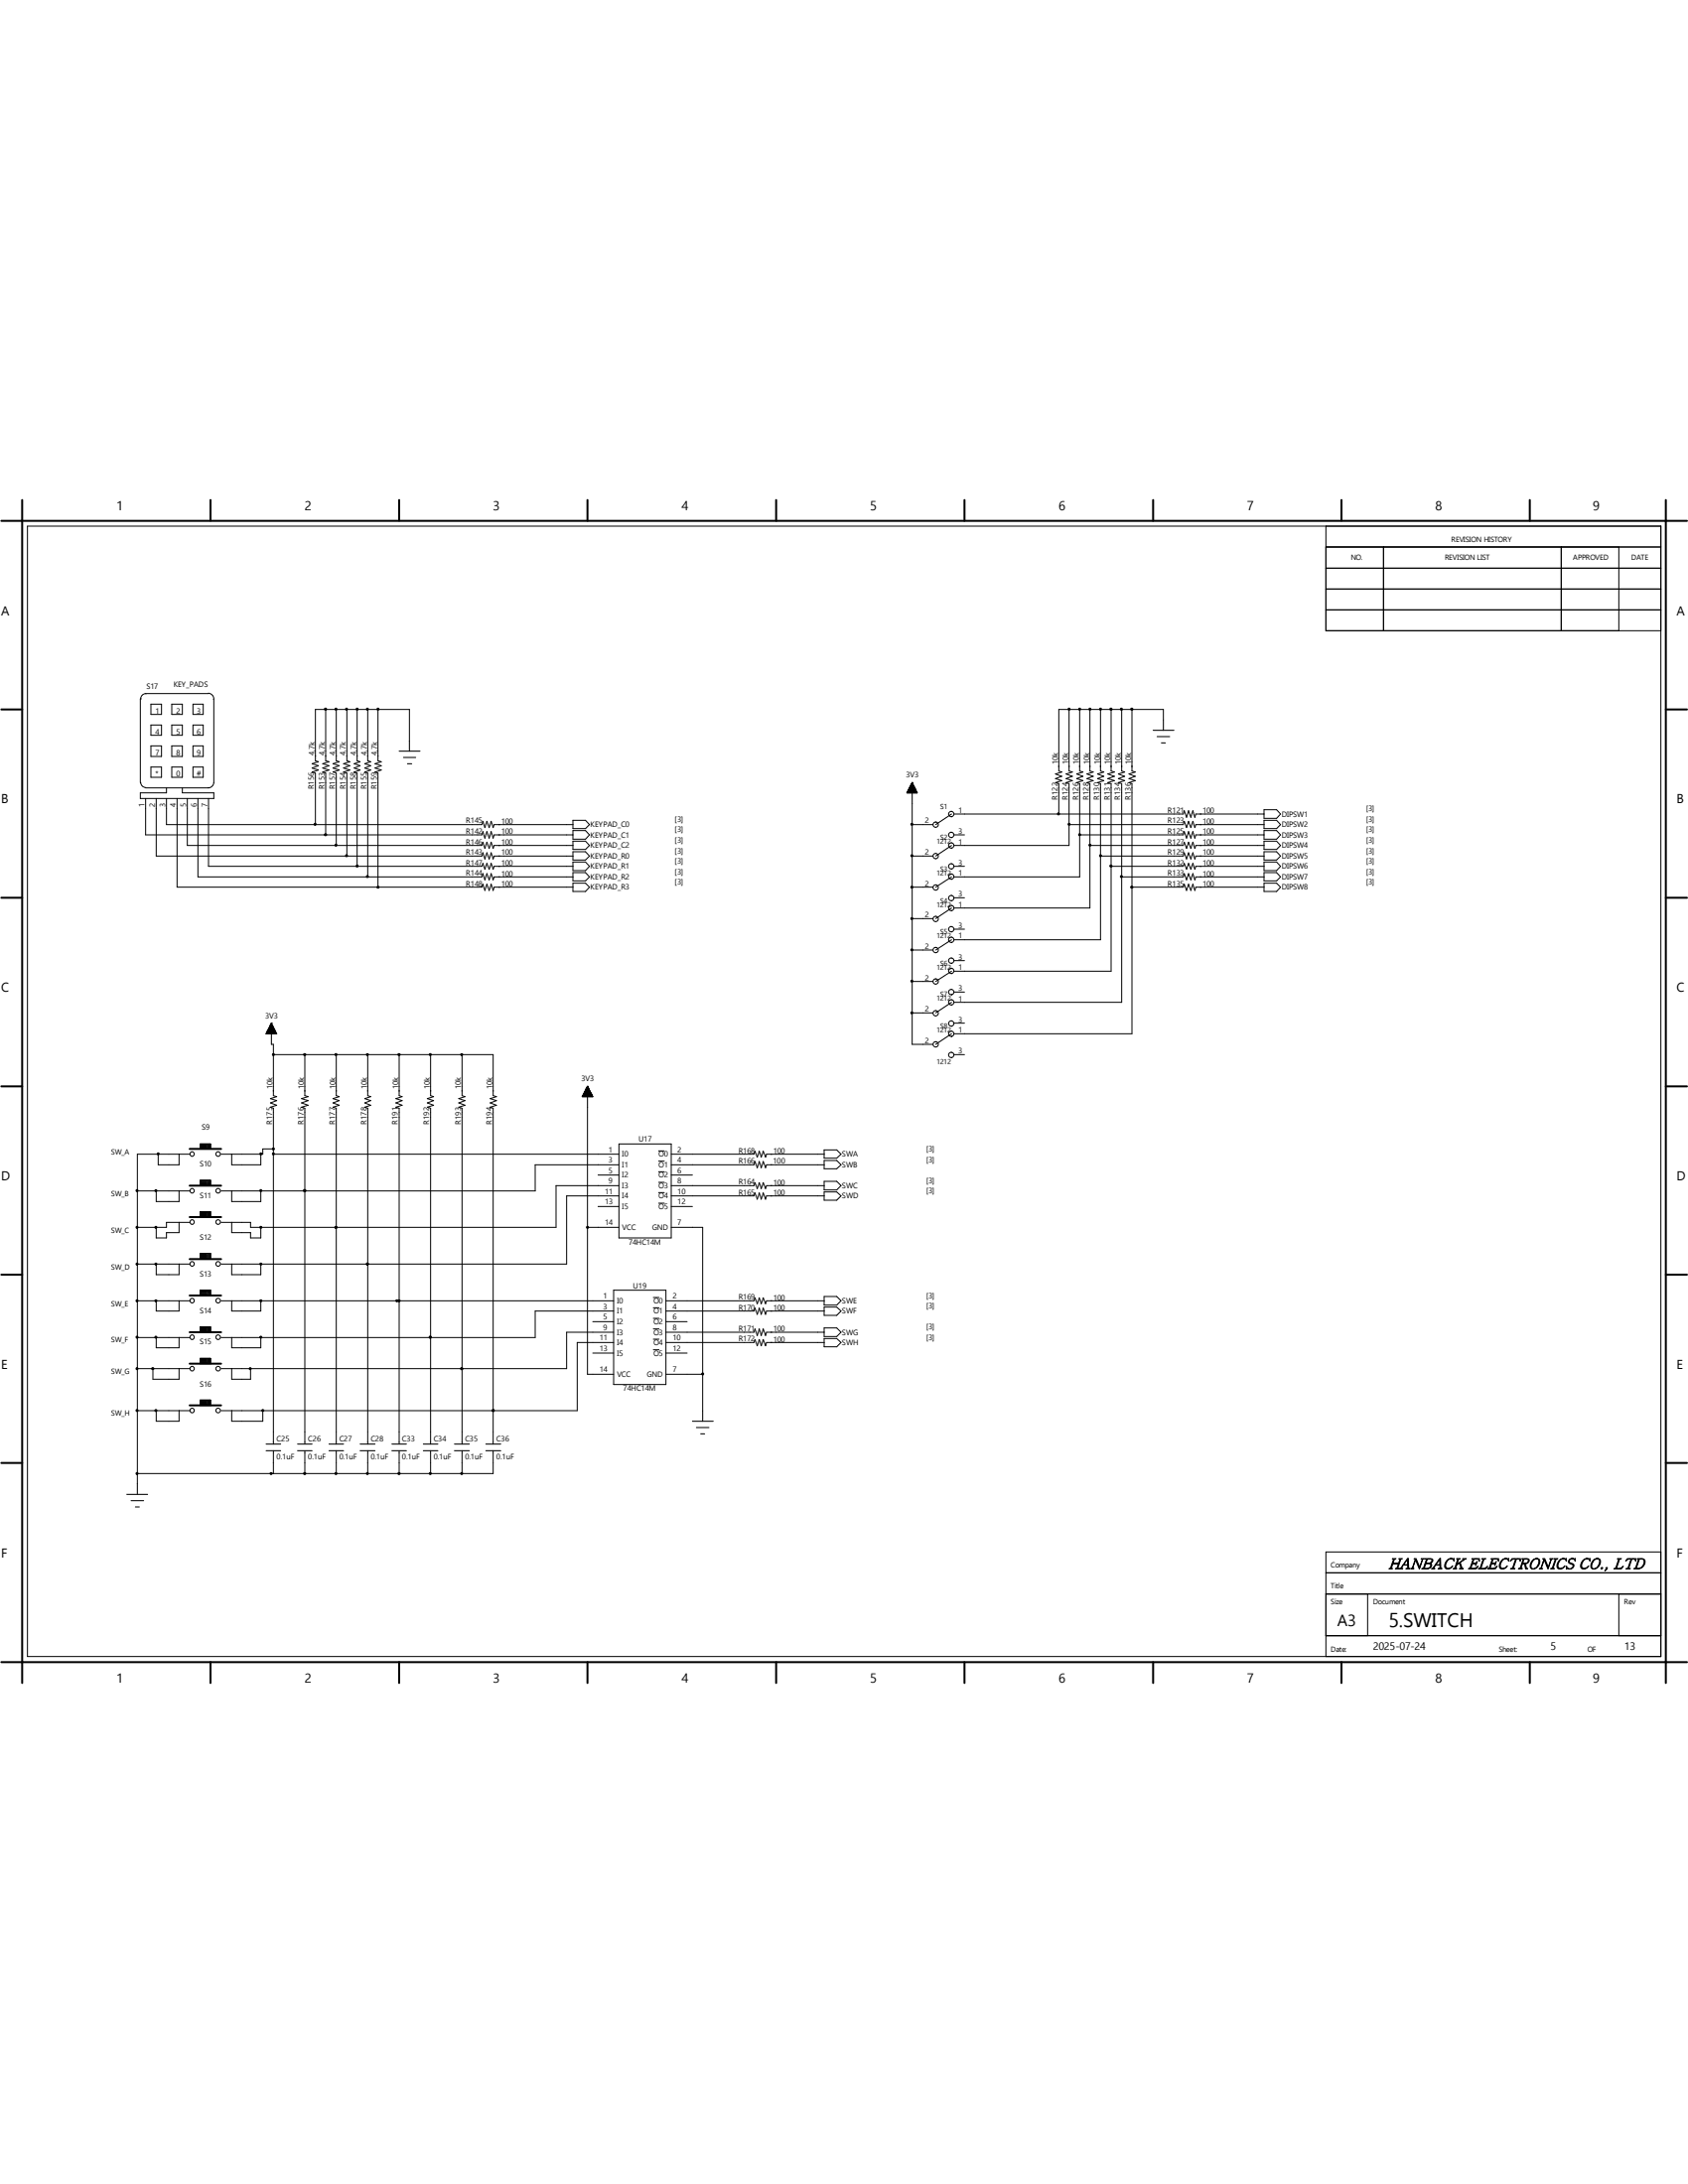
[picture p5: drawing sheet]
<svg xmlns="http://www.w3.org/2000/svg" width="216mm" height="279mm" viewBox="0 0 216 279" stroke-linecap="round" stroke-linejoin="round" font-family="sans-serif">
<g fill="none" stroke="#000" stroke-width=".25">
<path d="M.2 66.6h215.6M2.8 64v151.3M26.9 64v2.6M51.1 64v2.6M75.1 64v2.6M99.3 64v2.6M123.4 64v2.6M147.5 64v2.6M171.6 64v2.6M195.7 64v2.6M213.1 64v151.3M.2 90.8h2.6"/>
<path d="M213.1 90.8h2.7M.2 114.9h2.6M213.1 114.9h2.7M.2 139h2.6M213.1 139h2.7M24.3 147h4M24.3 151.7h4M24.3 155.7h4M.2 163.1h2.6M24.3 161.1h4M24.3 165.7h4M24.3 170.4h4"/>
<path d="M24.3 174.5h4M24.3 179.8h4M213.1 163.1h2.7M.2 187.2h2.6M213.1 187.2h2.7M.2 212.6h215.6M26.9 212.6v2.7M51.1 212.6v2.7M75.1 212.6v2.7M99.3 212.6v2.7M123.4 212.6v2.7M147.5 212.6v2.7"/>
<path d="M171.6 212.6v2.7M195.7 212.6v2.7"/>
</g>
<g fill="none" stroke="#000" stroke-width=".13">
<path d="M3.5 67.3h208.9v144.6h-208.9zM169.6 67.3v13.4h42.8M169.6 70h42.8M169.6 78h42.8M169.6 75.4h42.8M169.6 72.7h42.8M177 70v10.7M199.7 70v10.7M207.1 70v10.7M17.9 89.4h.1M17.9 89.4v10.7M18.6 88.7h8.1"/>
<path d="M18.7 88.8a.57 .57 0 0 0-.7 .6M19.3 90.1h1.4v1.3h-1.4zM19.3 92.8h1.4v1.3h-1.4zM19.3 95.4h1.4v1.4h-1.4zM19.3 98.1h1.4v1.3h-1.4zM22 90.1h1.3v1.3h-1.3zM22 92.8h1.3v1.3h-1.3zM22 95.4h1.3v1.4h-1.3zM22 98.1h1.3v1.3h-1.3zM24.7 90.1h1.3v1.3h-1.3zM24.7 92.8h1.3v1.3h-1.3zM24.7 95.4h1.3v1.4h-1.3z"/>
<path d="M24.7 98.1h1.3v1.3h-1.3zM26.6 88.7a.66 .66 0 0 1 .7 .8M27.3 89.4v10.7M41.7 90.8v6.5l.4 .2-.8 .2 .8 .3-.8 .3 .8 .2-.8 .3 .4 .1v7.9M43 90.8v6.5l.4 .2-.8 .2 .8 .3-.8 .3 .8 .2-.8 .3 .4 .1v9.3M44.4 90.8v6.5l.3 .2-.8 .2 .8 .3-.8 .3 .8 .2-.8 .3 .5 .1v10.6M45.7 90.8v6.5l.4 .2-.8 .2 .8 .3-.8 .3 .8 .2-.8 .3 .4 .1v11.9M47 90.8v6.5l.4 .2-.7 .2 .7 .3-.7 .3 .7 .2-.7 .3 .3 .1v13.3M48.3 90.8v6.5l.5 .2-.8 .2 .8 .3-.8 .3 .8 .2-.8 .3 .3 .1v14.6M51.1 96.1h2.6M51.6 96.9h1.6M52.1 97.7h.6"/>
<path d="M52.4 96.1v-5.3h-12.1v6.5l.4 .2-.8 .2 .8 .3-.8 .3 .8 .2-.8 .3 .4 .1v6.6M136.7 90.8v7.8l.5 .2-.8 .2 .8 .3-.8 .3 .8 .3-.8 .2 .3 .1v8h-14.7M138.1 90.8v7.8l.4 .2-.8 .2 .8 .3-.8 .3 .8 .3-.8 .2 .4 .1v12h-16.1M139.4 90.8v7.8l.4 .2-.8 .2 .8 .3-.8 .3 .8 .3-.8 .2 .4 .1v16h-17.4M140.8 90.8v7.8l.4 .2-.8 .2 .8 .3-.8 .3 .8 .3-.8 .2 .4 .1v20h-18.8M142.1 90.8v7.8l.4 .2-.8 .2 .8 .3-.8 .3 .8 .3-.8 .2 .4 .1v24h-20.1M143.5 90.8h.1M143.5 90.8v7.8l.3 .2-.8 .2 .8 .3-.8 .3 .8 .3-.8 .2 .5 .1v28h-21.5M144.8 90.8v7.8l.4 .2-.8 .2 .8 .3-.8 .3 .8 .3-.8 .2 .4 .1v32h-22.8M147.5 93.4h2.7M148 94.2h1.6M148.5 95h.6"/>
<path d="M148.8 93.4v-2.6h-13.4v7.8l.4 .2-.8 .2 .8 .3-.8 .3 .8 .3-.8 .2 .4 .1v3.9M18 100.1a.68 .68 0 0 0 .7 .7M18.6 100.8h8.1M18.6 102.2v4.6h43l.2-.4 .2 .8 .3-.8 .3 .8 .2-.8 .3 .8 .1-.4h10.1M20 102.2v7.3h41.6l.2-.4 .2 .8 .3-.8 .3 .8 .2-.8 .3 .8 .1-.4h10.1M21.3 100.8v.6h-3.4v.8h9.4v-.8h-4v-.6M21.3 102.2v3.3h40.3l.2-.4 .2 .8 .3-.8 .3 .8 .2-.8 .3 .8 .1-.4h10.1M22.6 102.2v11.3h39l.2-.4 .2 .8 .3-.8 .3 .8 .2-.8 .3 .8 .1-.4h10.1M24 102.2v6h37.6l.2-.5 .2 .8 .3-.8 .3 .8 .2-.8 .3 .8 .1-.3h10.1M25.3 102.2v10h36.3l.2-.4 .2 .8 .3-.8 .3 .8 .2-.8 .3 .8 .1-.4h10.1M26.7 102.2v8.6h34.9l.2-.4 .2 .8 .3-.8 .3 .8 .2-.8 .3 .8 .1-.4h10.1M27.3 100.1a.65 .65 0 0 1-.7 .7"/>
<path d="M73.3 104.9h1.6l.5 .6-.5 .5h-1.6zM73.3 106.3h1.6l.5 .5-.5 .6h-1.6zM73.3 107.6h1.6l.5 .6-.5 .5h-1.6zM73.3 109h1.6l.5 .5-.5 .5h-1.6zM73.3 110.3h1.6l.5 .5-.5 .6h-1.6zM73.3 111.6h1.6l.5 .6-.5 .5h-1.6zM73.3 113h1.6l.5 .5-.5 .5h-1.6zM116 101.4h1.3M116 101.3h1.3M116.1 101.3h1.2v.1M116.1 101.3v.1M116.1 101.3h1.1"/>
<path d="M116.1 101.4v-.2h1.1v.2M116.2 101.1h1M116.2 101.1h.9v.3M116.2 101v.4M116.2 101h.9M116.2 101h.9v.4M116.3 100.8h.7M116.3 100.9h.8v.5M116.3 100.8v.6M116.3 100.8h.7v.6M116.3 100.7v.7M116.4 100.7h.6"/>
<path d="M116.4 100.7h.5v.7M116.5 100.5h.4v.9M116.5 100.5v.9M116.5 100.5h.3M116.5 100.4h.3v1M116.5 100.4v1M116.5 100.4h.3M116.5 100.3h.3v1.1M116.5 100.3v1.1M116.6 100.3h.2M116.6 100.2h.1v1.2M116.7 100.1h.1"/>
<path d="M116.7 100.1l-.7 1.3h1.3M116.7 105.5h2.6M116.7 109.5h2.6M116.7 113.5h2.6M116.7 117.5h2.6M116.7 100.1v33.5h2.6M116.7 100.1l.6 1.3M116.7 100.2l-.1 1.2M116.9 100.6h-.5v.8M117.1 100.9h-.9v.5M119.7 105.2a.34 .34 0 0 1 .3 .4 .34 .34 0 0 1-.5 .2 .34 .34 0 0 1 0-.6h.2M121.7 106.5a.34 .34 0 0 1 .3 .3 .34 .34 0 0 1-.3 .3"/>
<path d="M121.7 103.8a.34 .34 0 0 1 .3 .3 .34 .34 0 0 1-.3 .4M121.7 110.5a.34 .34 0 0 1 .3 .3 .34 .34 0 0 1-.3 .4M121.7 107.8a.34 .34 0 0 1 .3 .4 .34 .34 0 0 1-.3 .3M121.7 114.6a.34 .34 0 0 1 .3 .3 .34 .34 0 0 1-.3 .3M121.7 111.8a.34 .34 0 0 1 .3 .3 .34 .34 0 0 1-.3 .4M121.7 118.5a.34 .34 0 0 1 .3 .4 .34 .34 0 0 1-.3 .3M121.7 115.8a.34 .34 0 0 1 .3 .4 .34 .34 0 0 1-.3 .3M121.7 119.9a.34 .34 0 0 1 .3 .3 .34 .34 0 0 1-.3 .4M121.7 104.1l-2 1.4M121.7 108.2l-2 1.3M121.7 112.2l-2 1.3M121.7 116.2l-2 1.3"/>
<path d="M121.7 106.5a.34 .34 0 0 0-.4 .3 .34 .34 0 0 0 .4 .3M121.7 103.8a.34 .34 0 0 0-.4 .3 .34 .34 0 0 0 .4 .4M121.7 110.5a.34 .34 0 0 0-.4 .3 .34 .34 0 0 0 .4 .4M121.7 107.8a.34 .34 0 0 0-.4 .3 .34 .34 0 0 0 .4 .4M121.7 114.6a.34 .34 0 0 0-.4 .3 .34 .34 0 0 0 .4 .3M121.7 111.8a.34 .34 0 0 0-.4 .3 .34 .34 0 0 0 .4 .4M121.7 118.6v-.1a.34 .34 0 0 0-.4 .4 .34 .34 0 0 0 .4 .3M121.7 115.9v-.1a.34 .34 0 0 0-.4 .4 .34 .34 0 0 0 .4 .3M121.7 119.9a.34 .34 0 0 0-.4 .3 .34 .34 0 0 0 .4 .4M122 106.8h1.4M122 110.8h1.4M122 104.1h29.3l.2-.4 .3 .9 .2-.9 .3 .9 .3-.9 .2 .9 .2-.5h8.7"/>
<path d="M122 114.9h1.4M122 118.9h1.4M136.7 105.5h14.6l.2-.4 .3 .8 .2-.8 .3 .8 .3-.8 .2 .8 .2-.4h8.7M138.1 106.8h13.2l.2-.4 .3 .8 .2-.8 .3 .8 .3-.8 .2 .8 .2-.4h8.7M139.4 108.2h11.9l.2-.5 .3 .8 .2-.8 .3 .8 .3-.8 .2 .8 .2-.3h8.7M140.8 109.5h10.5l.2-.4 .3 .8 .2-.8 .3 .8 .3-.8 .2 .8 .2-.4h8.7M142.1 110.8h9.2l.2-.4 .3 .8 .2-.8 .3 .8 .3-.8 .2 .8 .2-.4h8.7M143.5 112.2h7.8l.2-.4 .3 .8 .2-.8 .3 .8 .3-.8 .2 .8 .2-.4h8.7M144.8 113.5h6.5l.2-.4 .3 .8 .2-.8 .3 .8 .3-.8 .2 .8 .2-.4h8.7M161.7 104.9h1.6l.5 .6-.5 .5h-1.6zM161.7 106.3h1.6l.5 .5-.5 .6h-1.6zM161.7 107.6h1.6l.5 .6-.5 .5h-1.6z"/>
<path d="M161.7 109h1.6l.5 .5-.5 .5h-1.6zM161.7 110.3h1.6l.5 .5-.5 .6h-1.6zM161.7 111.6h1.6l.5 .6-.5 .5h-1.6zM161.7 113h1.6l.5 .5-.5 .5h-1.6zM161.7 103.6h1.6l.5 .5-.5 .6h-1.6zM34.1 132.2h1.2M34.1 132.1h1.2v.1M34.1 132h1.2M34.1 132.1v.1M34.2 132h1v.2M34.2 132v.2M34.2 131.9h1"/>
<path d="M34.2 132.2v-.3h1v.3M34.2 131.8h.9M34.2 131.8h.9v.4M34.2 131.7v.5M34.3 131.7h.8M34.3 132.2v-.5h.8v.5M34.4 131.6h.7M34.4 131.6h.6v.6M34.4 131.5v.7M34.4 131.5h.6M34.5 131.4h.5v.8M34.5 131.4h.4v.8"/>
<path d="M34.5 131.2h.4v1M34.5 131.2v1M34.6 131.2h.2M34.6 131.1h.2v1.1M34.6 131.1v1.1M34.6 131.1h.2M34.6 131h.2v1.2M34.6 131v1.2M34.7 131h.1M34.7 130.9h.1M34.7 130.9v2.7h.3v6.6l.4 .1-.8 .2 .8 .3-.8 .3 .8 .3-.8 .2 .4 .2v42.9M34.7 130.9l.7 1.3h-1.4z"/>
<path d="M34.9 131.3h-.4v.9M35 134.9h28.1v5.3l.4 .1-.8 .2 .8 .3-.8 .3 .8 .3-.8 .2 .4 .2v42.9M35 131.4h-.5v.8M35.3 132.2h-1.2M39 134.9v5.3l.4 .1-.8 .2 .8 .3-.8 .3 .8 .3-.8 .2 .4 .2v42.9M43 134.9v5.3l.4 .1-.8 .2 .8 .3-.8 .3 .8 .3-.8 .2 .4 .2v42.9M47 134.9v5.3l.4 .1-.7 .2 .7 .3-.7 .3 .7 .3-.7 .2 .3 .2v42.9M51.1 134.9v5.3l.3 .1-.8 .2 .8 .3-.8 .3 .8 .3-.8 .2 .5 .2v42.9M55.1 134.9v5.3l.4 .1-.8 .2 .8 .3-.8 .3 .8 .3-.8 .2 .4 .2v42.9M59.1 134.9v5.3l.4 .1-.8 .2 .8 .3-.8 .3 .8 .3-.8 .2 .4 .2v42.9M74.7 139.9h.9M74.8 139.7h.7"/>
<path d="M74.8 139.7h.7v.6M74.8 139.7v.6M74.8 139.6h.7v.7M74.9 139.5h.5v.8M74.9 139.4h.5v.9M74.9 139.3v1M75 139.3h.4M75 139.3h.3v1M75 139.2v1.1M75 139.2h.3M75 139.1h.3v1.2M75 139.1v1.2"/>
<path d="M75.1 139.1h.1M75.1 139.1h.1v1.2M75.1 139v1.3M75.1 139h.1M75.1 139v36.8h3.4M75.1 139l.7 1.3h-1.3zM75.4 139.4h-.5v.9M75.4 139.5h-.6v.8M75.6 140h-1v.3M116.7 121.5h2.6M116.7 125.6h2.6M116.7 129.6h2.6"/>
<path d="M119.7 121.2a.34 .34 0 0 1 .3 .5 .34 .34 0 0 1-.5 .1 .34 .34 0 0 1 0-.6h.2M119.7 125.2a.34 .34 0 0 1 .3 .5 .34 .34 0 0 1-.5 .1 .34 .34 0 0 1 0-.5h.2M119.7 133.3a.34 .34 0 0 1 .3 .4 .34 .34 0 0 1-.5 .2 .34 .34 0 0 1 0-.6h.2M121.7 122.6a.34 .34 0 0 1 .3 .3 .34 .34 0 0 1-.3 .3M121.7 126.6a.34 .34 0 0 1 .3 .3 .34 .34 0 0 1-.3 .4M121.7 123.9a.34 .34 0 0 1 .3 .3 .34 .34 0 0 1-.3 .3M121.7 130.6a.34 .34 0 0 1 .3 .3 .34 .34 0 0 1-.3 .4M121.7 127.9a.34 .34 0 0 1 .3 .3 .34 .34 0 0 1-.3 .4M121.7 134.6a.34 .34 0 0 1 .3 .4 .34 .34 0 0 1-.3 .3M121.7 131.9a.34 .34 0 0 1 .3 .3 .34 .34 0 0 1-.3 .4M121.7 120.2l-2 1.3M121.7 124.2l-2 1.4"/>
<path d="M121.7 128.2l-2 1.4M121.7 132.2l-2 1.4M121.7 122.6a.34 .34 0 0 0-.4 .3 .34 .34 0 0 0 .4 .3M121.7 126.6a.34 .34 0 0 0-.4 .3 .34 .34 0 0 0 .4 .4M121.7 123.9a.34 .34 0 0 0-.4 .3 .34 .34 0 0 0 .4 .3M121.7 130.6a.34 .34 0 0 0-.4 .3 .34 .34 0 0 0 .4 .4M121.7 127.9a.34 .34 0 0 0-.4 .3 .34 .34 0 0 0 .4 .4M121.7 134.7v-.1a.34 .34 0 0 0-.4 .4 .34 .34 0 0 0 .4 .3M121.7 131.9a.34 .34 0 0 0-.4 .3 .34 .34 0 0 0 .4 .4M122 122.9h1.4M122 126.9h1.4M122 130.9h1.4"/>
<path d="M122 134.9h1.4M17.6 152.4h6.7M20 152.4v1.3h2.9v-1.3M20.2 147.7v1.3h2.7v-1.3M22.9 156.4v1.3h-1.6v.7h-1.3v-1.4M24.3 156.4h-3v.6h-3.7M24.3 147.7h-6.7v43.5M25.6 146.3h1.3v.7h-1.3zM25.6 151h1.3v.7h-1.3zM25.6 155h1.3v.7h-1.3zM25.6 146.9h1.3M25.6 146.7h1.3"/>
<path d="M25.6 146.6h1.3M25.6 146.5h1.3M25.6 151.6h1.3M25.6 151.4h1.3M25.6 151.3h1.3M25.6 151.1h1.3M25.6 155.5h1.3M25.6 155.4h1.3M25.6 155.3h1.3M25.6 155.2h1.3M25.7 146.3v.7M25.7 151v.7"/>
<path d="M25.7 155v.7M25.9 146.3v.7M25.9 151v.7M25.9 155v.7M26 146.3v.7M26 151v.7M26 155v.7M26.1 146.3v.7M26.1 151v.7M26.1 155v.7M26.2 146.3v.7M26.2 151v.7"/>
<path d="M26.2 155v.7M26.4 146.3v.7M26.4 151v.7M26.4 155v.7M26.5 146.3v.7M26.5 151v.7M26.5 155v.7M26.7 146.3v.7M26.7 151v.7M26.7 155v.7M26.8 146.3v.7M26.8 151v.7"/>
<path d="M26.8 155v.7M29.6 156.4v1.3h2.4v.7h1.4v-1.4M29.6 147.7v1.3h3.8v-1.3M29.6 152.4v1.3h3.8v-1.3M35 147h-1.4v.7h-5.3M35 147.7h44.2M39 152.4h.1M43 157h.1M74.5 140.3h1.3M74.5 140.2h1.3M74.5 140.2v.1M74.5 140.3v-.2h1.2v.2"/>
<path d="M74.6 140.1h1.1M74.6 140h1.1v.3M74.7 140.3v-.4h.9v.4M74.7 140.3v-.5h.9v.5M75.1 157h4.1M76.5 150.3h2.7M76.5 154.3h2.7M79.2 146.3h6.7v12.1h-6.7zM79.2 149h-10.7v3.4h-40.2M79.2 151.7h-8.1v5.3h-39.1v-.6h-3.7M79.2 153h-6.7v8.7h-44.2M84.2 147.2h.8"/>
<path d="M84.2 148.5h.8M84.2 149.9h.8M84.2 151.3h.8M84.2 152.6h.8M84.2 153.9h.8M85.9 147.7h10.5l.2-.4 .3 .7 .2-.7 .3 .7 .2-.7 .3 .7 .1-.3h7.4M85.9 149h10.5l.2-.4 .3 .8 .2-.8 .3 .8 .2-.8 .3 .8 .1-.4h7.4M85.9 150.3h2.7M85.9 151.7h10.5l.2-.4 .3 .8 .2-.8 .3 .8 .2-.8 .3 .8 .1-.4h7.4M85.9 153h10.5l.2-.4 .3 .8 .2-.8 .3 .8 .2-.8 .3 .8 .1-.4h7.4M85.9 154.3h2.7M85.9 157h4v24.8"/>
<path d="M105.4 151.1h1.6l.6 .6-.6 .5h-1.6zM105.4 147.1h1.6l.6 .6-.6 .5h-1.6zM105.4 148.5h1.6l.6 .5-.6 .5h-1.6zM105.4 152.5h1.6l.6 .5-.6 .5h-1.6zM17.6 166.4h6.7M17.6 161.7h6.7M17.6 171.1h6.7M17.6 175.1h6.7M19.6 175.1v1.3h3.3v-1.3M20 161.7v1.4h2.9v-1.4M20 166.4v1.3h2.9v-1.3M20 171.1v1.3h2.9v-1.3"/>
<path d="M25.6 165.1h1.3v.6h-1.3zM25.6 169.8h1.3v.6h-1.3zM25.6 170h1.3M25.6 160.4h1.3v.7h-1.3zM25.6 173.8h1.3v.7h-1.3zM25.6 179.1h1.3v.7h-1.3zM25.6 160.9h1.3M25.6 160.8h1.3M25.6 160.7h1.3M25.6 160.5h1.3M25.6 165.6h1.3M25.6 165.5h1.3"/>
<path d="M25.6 165.3h1.3M25.6 165.2h1.3M25.6 170.3h1.3M25.6 170.1h1.3M25.6 169.9h1.3M25.6 174.3h1.3M25.6 174.2h1.3M25.6 174h1.3M25.6 173.9h1.3M25.6 179.7h1.3M25.6 179.5h1.3M25.6 179.4h1.3"/>
<path d="M25.6 179.3h1.3M25.7 160.4v.7M25.7 165.1v.6M25.7 169.8v.6M25.7 173.8v.7M25.7 179.1v.7M25.9 160.4v.7M25.9 165.1v.6M25.9 169.8v.6M25.9 173.8v.7M25.9 179.1v.7M26 160.4v.7"/>
<path d="M26 165.1v.6M26 169.8v.6M26 173.8v.7M26 179.1v.7M26.1 160.4v.7M26.1 165.1v.6M26.1 169.8v.6M26.1 173.8v.7M26.1 179.1v.7M26.2 160.4v.7M26.2 165.1v.6M26.2 169.8v.6"/>
<path d="M26.2 173.8v.7M26.2 179.1v.7M26.4 160.4v.7M26.4 165.1v.6M26.4 169.8v.6M26.4 173.8v.7M26.4 179.1v.7M26.5 160.4v.7M26.5 165.1v.6M26.5 169.8v.6M26.5 173.8v.7M26.5 179.1v.7"/>
<path d="M26.7 160.4v.7M26.7 165.1v.6M26.7 169.8v.6M26.7 173.8v.7M26.7 179.1v.7M26.8 160.4v.7M26.8 165.1v.6M26.8 169.8v.6M26.8 173.8v.7M26.8 179.1v.7M28.3 166.4h50.2M29.6 166.4v1.3h3.8v-1.3"/>
<path d="M29.6 161.7v1.4h3.8v-1.4M29.6 171.1v1.3h3.8v-1.3M29.6 175.1v1.3h2.4v-1.3M47 161.7h.1M55.1 171.1h.1M59.1 175.1h.1M75.8 169.1h2.7M75.8 173.1h2.7M78.5 165.1h6.7v12h-6.7zM78.5 167.7h-10v3.4h-40.2M78.5 170.4h-6v4.7h-44.2M78.5 171.7h-4.7v8.8h-45.5"/>
<path d="M83.6 166h.7M83.6 167.3h.7M83.6 168.7h.7M83.6 170h.7M83.6 171.3h.7M83.6 172.7h.7M85.2 166.4h11.2l.2-.4 .3 .8 .2-.8 .3 .8 .2-.8 .3 .8 .1-.4h7.4M85.2 167.7h11.2l.2-.4 .3 .8 .2-.8 .3 .8 .2-.8 .3 .8 .1-.4h7.4M85.2 169.1h2.7M85.2 170.4h11.2l.2-.4 .3 .9 .2-.9 .3 .9 .2-.9 .3 .9 .1-.5h7.4M85.2 171.7h11.2l.2-.3 .3 .8 .2-.8 .3 .8 .2-.8 .3 .8 .1-.5h7.4M85.2 173.1h2.7"/>
<path d="M85.2 175.8h4.7M105.4 169.9h1.6l.6 .5-.6 .6h-1.6zM105.4 165.9h1.6l.6 .5-.6 .6h-1.6zM105.4 167.2h1.6l.6 .5-.6 .6h-1.6zM105.4 171.2h1.6l.6 .5-.6 .6h-1.6zM16.2 191.2h2.7M16.8 192h1.6M17.3 192.8h.5M17.6 180.5h6.7M20 180.5v1.3h2.9v-1.3M29.6 180.5v1.3h4v-1.3M34 184.7h1.9"/>
<path d="M34 185.6h1.9M35 185.6v2.9M38.1 184.7h1.8M38.1 185.6h1.8M39 185.6v2.9M42.1 184.7h1.8M42.1 185.6h1.8M43 185.6v2.9M46.1 184.7h1.9M46.1 185.6h1.9M47 185.6v2.9M50.1 184.7h1.9"/>
<path d="M50.1 185.6h1.9M51.1 185.6v2.9M54.1 184.7h1.9M54.1 185.6h1.9M55.1 185.6v2.9M58.1 184.7h1.9M58.1 185.6h1.9M59.1 185.6v2.9M62.1 184.7h2M62.1 185.6h2M63.1 180.5h.1M63.1 185.6v2.9h-45.5"/>
<path d="M88.6 181.8h2.6M89.1 182.6h1.6M89.6 183.4h.5M212.4 198.5h-42.8v13.4M169.6 209.3h42.8M169.6 203.9h42.8M169.6 201.2h42.8M174.9 203.9v5.4M207.1 203.9v5.4"/>
<circle cx="119.7" cy="113.5" r=".34"/>
<circle cx="119.7" cy="117.6" r=".34"/>
<circle cx="119.7" cy="109.5" r=".34"/>
<circle cx="119.7" cy="129.6" r=".34"/>
<circle cx="24.6" cy="147.6" r=".29"/>
<circle cx="24.6" cy="152.3" r=".29"/>
<circle cx="24.6" cy="156.3" r=".29"/>
<circle cx="27.9" cy="147.6" r=".3"/>
<circle cx="27.9" cy="152.3" r=".3"/>
<circle cx="27.9" cy="156.3" r=".3"/>
<circle cx="24.6" cy="171.1" r=".29"/>
<circle cx="24.6" cy="166.4" r=".29"/>
<circle cx="24.6" cy="175.1" r=".29"/>
<circle cx="24.6" cy="161.7" r=".29"/>
<circle cx="27.9" cy="171.1" r=".3"/>
<circle cx="27.9" cy="161.7" r=".3"/>
<circle cx="27.9" cy="166.4" r=".3"/>
<circle cx="27.9" cy="175.1" r=".3"/>
<circle cx="24.6" cy="180.4" r=".29"/>
<circle cx="27.9" cy="180.4" r=".3"/>
</g>
<g fill="#000" stroke="#000" stroke-width=".13">
<path d="M41.5 90.6h.2v.2h-.2z" fill-rule="evenodd"/>
<path d="M142 90.6h.2v.2h-.2z" fill-rule="evenodd"/>
<path d="M144.7 90.6h.2v.2h-.2z" fill-rule="evenodd"/>
<path d="M41.5 106.7h.2v.2h-.2z" fill-rule="evenodd"/>
<path d="M142 110.7h.2v.2h-.2z" fill-rule="evenodd"/>
<path d="M144.7 113.4h.2v.2h-.2z" fill-rule="evenodd"/>
<path d="M38.9 134.8h.2v.2h-.2z" fill-rule="evenodd"/>
<path d="M50.9 134.8h.2v.2h-.2z" fill-rule="evenodd"/>
<path d="M38.9 152.2h.2v.2h-.2z" fill-rule="evenodd"/>
<path d="M38.9 152.2h.2v.2h-.2z" fill-rule="evenodd"/>
<path d="M19.4 175h.2v.2h-.2z" fill-rule="evenodd"/>
<path d="M50.9 166.3h.2v.2h-.2z" fill-rule="evenodd"/>
<path d="M38.9 188.4h.2v.2h-.2z" fill-rule="evenodd"/>
<path d="M50.9 188.4h.2v.2h-.2z" fill-rule="evenodd"/>
<circle cx="43" cy="90.7" r=".13"/>
<circle cx="44.3" cy="90.7" r=".13"/>
<circle cx="45.7" cy="90.7" r=".13"/>
<circle cx="47" cy="90.7" r=".13"/>
<circle cx="48.3" cy="90.7" r=".13"/>
<circle cx="136.7" cy="90.7" r=".13"/>
<circle cx="138.1" cy="90.7" r=".13"/>
<circle cx="139.4" cy="90.7" r=".13"/>
<circle cx="140.8" cy="90.7" r=".13"/>
<circle cx="143.4" cy="90.7" r=".13"/>
<circle cx="40.3" cy="105.5" r=".13"/>
<circle cx="43" cy="108.1" r=".13"/>
<circle cx="44.3" cy="109.5" r=".13"/>
<circle cx="45.7" cy="110.8" r=".13"/>
<circle cx="47" cy="112.1" r=".13"/>
<circle cx="48.3" cy="113.5" r=".13"/>
<circle cx="116.6" cy="113.5" r=".13"/>
<circle cx="116.6" cy="109.5" r=".13"/>
<circle cx="116.6" cy="105.5" r=".13"/>
<circle cx="116.6" cy="117.5" r=".13"/>
<circle cx="135.4" cy="104.1" r=".13"/>
<circle cx="136.7" cy="105.5" r=".13"/>
<circle cx="138.1" cy="106.8" r=".13"/>
<circle cx="139.4" cy="108.1" r=".13"/>
<circle cx="140.8" cy="109.5" r=".13"/>
<circle cx="143.4" cy="112.1" r=".13"/>
<circle cx="35" cy="134.9" r=".13"/>
<circle cx="43" cy="134.9" r=".13"/>
<circle cx="47" cy="134.9" r=".13"/>
<circle cx="55" cy="134.9" r=".13"/>
<circle cx="59.1" cy="134.9" r=".13"/>
<circle cx="116.6" cy="121.5" r=".13"/>
<circle cx="116.6" cy="129.6" r=".13"/>
<circle cx="116.6" cy="125.5" r=".13"/>
<circle cx="17.5" cy="152.3" r=".13"/>
<circle cx="17.5" cy="157" r=".13"/>
<circle cx="19.9" cy="152.3" r=".13"/>
<circle cx="19.9" cy="157" r=".13"/>
<circle cx="20.2" cy="147.6" r=".13"/>
<circle cx="33.4" cy="152.3" r=".13"/>
<circle cx="33.4" cy="147.6" r=".13"/>
<circle cx="33.4" cy="157" r=".13"/>
<circle cx="35" cy="147.6" r=".13"/>
<circle cx="35" cy="147" r=".13"/>
<circle cx="43" cy="157" r=".13"/>
<circle cx="75.1" cy="157" r=".13"/>
<circle cx="17.5" cy="161.7" r=".13"/>
<circle cx="17.5" cy="171.1" r=".13"/>
<circle cx="17.5" cy="175.1" r=".13"/>
<circle cx="17.5" cy="166.4" r=".13"/>
<circle cx="19.9" cy="161.7" r=".13"/>
<circle cx="19.9" cy="171.1" r=".13"/>
<circle cx="19.9" cy="166.4" r=".13"/>
<circle cx="32" cy="175.1" r=".13"/>
<circle cx="33.4" cy="161.7" r=".13"/>
<circle cx="33.4" cy="171.1" r=".13"/>
<circle cx="33.4" cy="166.4" r=".13"/>
<circle cx="47" cy="161.7" r=".13"/>
<circle cx="50.8" cy="166.4" r=".13"/>
<circle cx="55" cy="171.1" r=".13"/>
<circle cx="59.1" cy="175.1" r=".13"/>
<circle cx="89.9" cy="175.8" r=".13"/>
<circle cx="17.5" cy="188.5" r=".13"/>
<circle cx="17.5" cy="180.4" r=".13"/>
<circle cx="19.9" cy="180.4" r=".13"/>
<circle cx="33.6" cy="180.4" r=".13"/>
<circle cx="34.7" cy="188.5" r=".13"/>
<circle cx="43" cy="188.5" r=".13"/>
<circle cx="47" cy="188.5" r=".13"/>
<circle cx="55" cy="188.5" r=".13"/>
<circle cx="59.1" cy="188.5" r=".13"/>
<circle cx="63.1" cy="180.4" r=".13"/>
</g>
<text font-size="2.5" x="177.6" y="208.2">5.SWITCH</text>
<text font-size="2.1" x="171" y="208">A3</text>
<text font-size="1.9" x="177.6" y="200.7">HANBACK ELECTRONICS CO., LTD</text>
<g font-size="1.7">
<text x="14.9" y="65.3">1</text>
<text x="39" y="65.3">2</text>
<text x="63.1" y="65.3">3</text>
<text x="87.2" y="65.3">4</text>
<text x="111.3" y="65.3">5</text>
<text x="135.4" y="65.3">6</text>
<text x="159.5" y="65.3">7</text>
<text x="183.6" y="65.3">8</text>
<text x="203.7" y="65.3">9</text>
<text x=".2" y="78.7">A</text>
<text x="214.4" y="78.7">A</text>
<text x=".2" y="102.8">B</text>
<text x="214.4" y="102.8">B</text>
<text x=".2" y="126.9">C</text>
<text x="214.4" y="126.9">C</text>
<text x=".2" y="151">D</text>
<text x="214.4" y="151">D</text>
<text x=".2" y="175.1">E</text>
<text x="214.4" y="175.1">E</text>
<text x=".2" y="199.2">F</text>
<text x="214.4" y="199.2">F</text>
<text x="14.9" y="215.3">1</text>
<text x="39" y="215.3">2</text>
<text x="63.1" y="215.3">3</text>
<text x="87.2" y="215.3">4</text>
<text x="111.3" y="215.3">5</text>
<text x="135.4" y="215.3">6</text>
<text x="159.5" y="215.3">7</text>
<text x="183.6" y="215.3">8</text>
<text x="203.7" y="215.3">9</text>
</g>
<g font-size="1.4">
<text x="175.6" y="211.1">2025-07-24</text>
<text x="198.3" y="211.1">5</text>
<text x="207.7" y="211.1">13</text>
</g>
<g font-size="1">
<text x="172.8" y="71.6">NO.</text>
<text x="184.8" y="71.6">REVISION LIST</text>
<text x="185.6" y="69.3">REVISION HISTORY</text>
<text x="201.2" y="71.6">APPROVED</text>
<text x="208.7" y="71.6">DATE</text>
<text x="18.7" y="88.2">S17</text>
<text x="22.2" y="87.9">KEY_PADS</text>
<text x="19.9" y="93.9">4</text>
<text x="19.9" y="91.3">1</text>
<text x="22.5" y="93.9">5</text>
<text x="22.5" y="91.3">2</text>
<text x="25.2" y="93.9">6</text>
<text x="25.2" y="91.3">3</text>
<text x="19.9" y="99.3">*</text>
<text x="19.9" y="96.6">7</text>
<text x="22.5" y="99.3">0</text>
<text x="22.5" y="96.6">8</text>
<text x="25.2" y="99.3">#</text>
<text x="25.2" y="96.6">9</text>
<text x="40.2" y="101" transform="rotate(-90 40.2 101)">R156</text>
<text x="40.3" y="96.6" transform="rotate(-90 40.3 96.6)">4.7k</text>
<text x="41.5" y="101" transform="rotate(-90 41.5 101)">R153</text>
<text x="41.6" y="96.6" transform="rotate(-90 41.6 96.6)">4.7k</text>
<text x="42.9" y="101" transform="rotate(-90 42.9 101)">R157</text>
<text x="42.9" y="96.6" transform="rotate(-90 42.9 96.6)">4.7k</text>
<text x="44.2" y="101" transform="rotate(-90 44.2 101)">R154</text>
<text x="44.2" y="96.6" transform="rotate(-90 44.2 96.6)">4.7k</text>
<text x="45.5" y="101" transform="rotate(-90 45.5 101)">R158</text>
<text x="45.6" y="96.6" transform="rotate(-90 45.6 96.6)">4.7k</text>
<text x="46.9" y="101" transform="rotate(-90 46.9 101)">R155</text>
<text x="46.9" y="96.6" transform="rotate(-90 46.9 96.6)">4.7k</text>
<text x="48.2" y="101" transform="rotate(-90 48.2 101)">R159</text>
<text x="48.3" y="96.6" transform="rotate(-90 48.3 96.6)">4.7k</text>
<text x="115.9" y="99.4">3V3</text>
<text x="135.3" y="97.8" transform="rotate(-90 135.3 97.8)">10k</text>
<text x="136.6" y="97.8" transform="rotate(-90 136.6 97.8)">10k</text>
<text x="138" y="97.8" transform="rotate(-90 138 97.8)">10k</text>
<text x="139.4" y="97.8" transform="rotate(-90 139.4 97.8)">10k</text>
<text x="140.7" y="97.8" transform="rotate(-90 140.7 97.8)">10k</text>
<text x="142" y="97.8" transform="rotate(-90 142 97.8)">10k</text>
<text x="143.4" y="97.8" transform="rotate(-90 143.4 97.8)">10k</text>
<text x="144.7" y="97.8" transform="rotate(-90 144.7 97.8)">10k</text>
<text x="18.5" y="103.2" transform="rotate(-90 18.5 103.2)">1</text>
<text x="19.9" y="103.2" transform="rotate(-90 19.9 103.2)">2</text>
<text x="21.2" y="103.2" transform="rotate(-90 21.2 103.2)">3</text>
<text x="22.5" y="103.2" transform="rotate(-90 22.5 103.2)">4</text>
<text x="23.8" y="103.2" transform="rotate(-90 23.8 103.2)">5</text>
<text x="25.2" y="103.2" transform="rotate(-90 25.2 103.2)">6</text>
<text x="26.5" y="103.2" transform="rotate(-90 26.5 103.2)">7</text>
<text x="59.6" y="105.3">R145</text>
<text x="59.6" y="106.7">R142</text>
<text x="64.1" y="105.4">100</text>
<text x="64.1" y="106.7">100</text>
<text x="75.5" y="105.8">KEYPAD_C0</text>
<text x="75.5" y="107.1">KEYPAD_C1</text>
<text x="86.3" y="105.2">[3]</text>
<text x="86.3" y="106.5">[3]</text>
<text x="86.3" y="107.8">[3]</text>
<text x="118.3" y="105.3">2</text>
<text x="122.6" y="104">1</text>
<text x="122.6" y="106.7">3</text>
<text x="135.3" y="102.3" transform="rotate(-90 135.3 102.3)">R122</text>
<text x="136.6" y="102.3" transform="rotate(-90 136.6 102.3)">R124</text>
<text x="138" y="102.3" transform="rotate(-90 138 102.3)">R126</text>
<text x="139.3" y="102.3" transform="rotate(-90 139.3 102.3)">R128</text>
<text x="140.6" y="102.3" transform="rotate(-90 140.6 102.3)">R130</text>
<text x="142" y="102.3" transform="rotate(-90 142 102.3)">R131</text>
<text x="143.3" y="102.3" transform="rotate(-90 143.3 102.3)">R134</text>
<text x="144.6" y="102.3" transform="rotate(-90 144.6 102.3)">R136</text>
<text x="149.4" y="105.3">R123</text>
<text x="149.4" y="106.7">R125</text>
<text x="149.4" y="104">R121</text>
<text x="153.8" y="105.4">100</text>
<text x="153.8" y="106.7">100</text>
<text x="153.8" y="104.1">100</text>
<text x="163.9" y="104.5">DIPSW1</text>
<text x="163.9" y="105.8">DIPSW2</text>
<text x="163.9" y="107.1">DIPSW3</text>
<text x="174.7" y="103.8">[3]</text>
<text x="174.7" y="105.2">[3]</text>
<text x="174.7" y="106.5">[3]</text>
<text x="174.7" y="107.8">[3]</text>
<text x="59.6" y="108">R146</text>
<text x="59.6" y="109.3">R143</text>
<text x="59.6" y="110.7">R147</text>
<text x="59.6" y="112.1">R144</text>
<text x="59.6" y="113.4">R148</text>
<text x="64.1" y="108.1">100</text>
<text x="64.1" y="109.4">100</text>
<text x="64.1" y="110.7">100</text>
<text x="64.1" y="112.1">100</text>
<text x="64.1" y="113.4">100</text>
<text x="75.5" y="108.5">KEYPAD_C2</text>
<text x="75.5" y="109.9">KEYPAD_R0</text>
<text x="75.5" y="111.2">KEYPAD_R1</text>
<text x="75.5" y="112.5">KEYPAD_R2</text>
<text x="75.5" y="113.8">KEYPAD_R3</text>
<text x="86.3" y="109.2">[3]</text>
<text x="86.3" y="110.5">[3]</text>
<text x="86.3" y="111.8">[3]</text>
<text x="86.3" y="113.2">[3]</text>
<text x="118.3" y="109.3">2</text>
<text x="118.3" y="113.4">2</text>
<text x="122.6" y="108">1</text>
<text x="122.6" y="110.7">3</text>
<text x="122.6" y="112.1">1</text>
<text x="149.4" y="108">R127</text>
<text x="149.4" y="109.3">R129</text>
<text x="149.4" y="110.7">R132</text>
<text x="149.4" y="112.1">R133</text>
<text x="149.4" y="113.4">R135</text>
<text x="153.8" y="108.1">100</text>
<text x="153.8" y="109.4">100</text>
<text x="153.8" y="110.7">100</text>
<text x="153.8" y="112.1">100</text>
<text x="153.8" y="113.4">100</text>
<text x="163.9" y="108.5">DIPSW4</text>
<text x="163.9" y="109.9">DIPSW5</text>
<text x="163.9" y="111.2">DIPSW6</text>
<text x="163.9" y="112.5">DIPSW7</text>
<text x="163.9" y="113.8">DIPSW8</text>
<text x="174.7" y="109.2">[3]</text>
<text x="174.7" y="110.5">[3]</text>
<text x="174.7" y="111.8">[3]</text>
<text x="174.7" y="113.2">[3]</text>
<text x="118.3" y="117.4">2</text>
<text x="122.6" y="114.7">3</text>
<text x="122.6" y="116">1</text>
<text x="122.6" y="118.7">3</text>
<text x="118.3" y="121.4">2</text>
<text x="118.3" y="125.4">2</text>
<text x="122.6" y="120.1">1</text>
<text x="122.6" y="122.8">3</text>
<text x="122.6" y="124.1">1</text>
<text x="33.9" y="130.3">3V3</text>
<text x="118.3" y="129.5">2</text>
<text x="122.6" y="126.8">3</text>
<text x="122.6" y="128.1">1</text>
<text x="122.6" y="130.8">3</text>
<text x="118.3" y="133.4">2</text>
<text x="122.6" y="132.1">1</text>
<text x="122.6" y="134.8">3</text>
<text x="34.8" y="143.9" transform="rotate(-90 34.8 143.9)">R175</text>
<text x="34.9" y="139.4" transform="rotate(-90 34.9 139.4)">10k</text>
<text x="38.9" y="143.9" transform="rotate(-90 38.9 143.9)">R176</text>
<text x="38.9" y="139.4" transform="rotate(-90 38.9 139.4)">10k</text>
<text x="42.9" y="143.9" transform="rotate(-90 42.9 143.9)">R177</text>
<text x="42.9" y="139.4" transform="rotate(-90 42.9 139.4)">10k</text>
<text x="46.9" y="143.9" transform="rotate(-90 46.9 143.9)">R178</text>
<text x="46.9" y="139.4" transform="rotate(-90 46.9 139.4)">10k</text>
<text x="50.9" y="143.9" transform="rotate(-90 50.9 143.9)">R191</text>
<text x="51" y="139.4" transform="rotate(-90 51 139.4)">10k</text>
<text x="54.9" y="143.9" transform="rotate(-90 54.9 143.9)">R192</text>
<text x="55" y="139.4" transform="rotate(-90 55 139.4)">10k</text>
<text x="59" y="143.9" transform="rotate(-90 59 143.9)">R193</text>
<text x="59" y="139.4" transform="rotate(-90 59 139.4)">10k</text>
<text x="62.9" y="143.9" transform="rotate(-90 62.9 143.9)">R194</text>
<text x="63" y="139.4" transform="rotate(-90 63 139.4)">10k</text>
<text x="74.3" y="138.3">3V3</text>
<text x="14.2" y="147.7">SW_A</text>
<text x="25.5" y="149.3">S10</text>
<text x="25.8" y="144.6">S9</text>
<text x="77.9" y="147.4">1</text>
<text x="77.9" y="148.8">3</text>
<text x="79.6" y="148">I0</text>
<text x="79.6" y="149.4">I1</text>
<text x="81.7" y="146">U17</text>
<text x="84.2" y="148">O0</text>
<text x="84.2" y="149.4">O1</text>
<text x="86.7" y="147.4">2</text>
<text x="86.7" y="148.8">4</text>
<text x="94.4" y="147.5">R168</text>
<text x="94.4" y="148.9">R166</text>
<text x="98.9" y="148.9">100</text>
<text x="98.9" y="147.6">100</text>
<text x="107.7" y="148">SWA</text>
<text x="107.7" y="149.4">SWB</text>
<text x="118.4" y="147.3">[3]</text>
<text x="118.4" y="148.7">[3]</text>
<text x="14.2" y="153">SW_B</text>
<text x="25.5" y="153.2">S11</text>
<text x="77.3" y="152.7">11</text>
<text x="77.3" y="154.1">13</text>
<text x="77.9" y="150.1">5</text>
<text x="77.9" y="151.4">9</text>
<text x="79.6" y="150.7">I2</text>
<text x="79.6" y="152">I3</text>
<text x="79.6" y="153.3">I4</text>
<text x="79.6" y="154.7">I5</text>
<text x="84.2" y="150.7">O2</text>
<text x="84.2" y="152">O3</text>
<text x="84.2" y="153.3">O4</text>
<text x="84.2" y="154.7">O5</text>
<text x="86.7" y="150.1">6</text>
<text x="86.7" y="151.4">8</text>
<text x="86.7" y="152.7">10</text>
<text x="86.7" y="154.1">12</text>
<text x="94.4" y="151.6">R164</text>
<text x="94.4" y="152.9">R165</text>
<text x="98.9" y="151.6">100</text>
<text x="98.9" y="153">100</text>
<text x="107.7" y="152">SWC</text>
<text x="107.7" y="153.3">SWD</text>
<text x="118.4" y="151.3">[3]</text>
<text x="118.4" y="152.7">[3]</text>
<text x="14.2" y="157.7">SW_C</text>
<text x="25.5" y="158.6">S12</text>
<text x="77.3" y="156.8">14</text>
<text x="79.6" y="157.4">VCC</text>
<text x="80.4" y="159.2">74HC14M</text>
<text x="83.4" y="157.4">GND</text>
<text x="86.7" y="156.8">7</text>
<text x="14.2" y="162.4">SW_D</text>
<text x="14.2" y="167.1">SW_E</text>
<text x="25.5" y="163.3">S13</text>
<text x="25.5" y="168">S14</text>
<text x="77.2" y="166.2">1</text>
<text x="77.2" y="167.5">3</text>
<text x="78.9" y="166.8">I0</text>
<text x="81" y="164.8">U19</text>
<text x="83.6" y="166.8">O0</text>
<text x="86" y="166.2">2</text>
<text x="86" y="167.5">4</text>
<text x="94.4" y="166.3">R169</text>
<text x="94.4" y="167.6">R170</text>
<text x="98.9" y="166.3">100</text>
<text x="98.9" y="167.7">100</text>
<text x="107.7" y="166.8">SWE</text>
<text x="118.4" y="166.1">[3]</text>
<text x="118.4" y="167.4">[3]</text>
<text x="14.2" y="171.7">SW_F</text>
<text x="25.5" y="172">S15</text>
<text x="76.7" y="171.5">11</text>
<text x="76.7" y="172.8">13</text>
<text x="77.2" y="168.8">5</text>
<text x="77.2" y="170.1">9</text>
<text x="78.9" y="168.1">I1</text>
<text x="78.9" y="169.4">I2</text>
<text x="78.9" y="170.8">I3</text>
<text x="78.9" y="172.1">I4</text>
<text x="78.9" y="173.4">I5</text>
<text x="83.6" y="168.1">O1</text>
<text x="83.6" y="169.4">O2</text>
<text x="83.6" y="170.8">O3</text>
<text x="83.6" y="172.1">O4</text>
<text x="83.6" y="173.4">O5</text>
<text x="86" y="168.8">6</text>
<text x="86" y="170.1">8</text>
<text x="86" y="171.5">10</text>
<text x="86" y="172.8">12</text>
<text x="94.4" y="170.3">R171</text>
<text x="94.4" y="171.6">R172</text>
<text x="98.9" y="170.3">100</text>
<text x="98.9" y="171.7">100</text>
<text x="107.7" y="168.1">SWF</text>
<text x="107.7" y="170.8">SWG</text>
<text x="107.7" y="172.1">SWH</text>
<text x="118.4" y="170.1">[3]</text>
<text x="118.4" y="171.4">[3]</text>
<text x="14.2" y="175.8">SW_G</text>
<text x="25.5" y="177.4">S16</text>
<text x="76.7" y="175.5">14</text>
<text x="78.9" y="176.1">VCC</text>
<text x="79.7" y="178">74HC14M</text>
<text x="82.7" y="176.1">GND</text>
<text x="86" y="175.5">7</text>
<text x="14.2" y="181.1">SW_H</text>
<text x="35.4" y="184.4">C25</text>
<text x="39.4" y="184.4">C26</text>
<text x="43.4" y="184.4">C27</text>
<text x="47.4" y="184.4">C28</text>
<text x="51.4" y="184.4">C33</text>
<text x="55.5" y="184.4">C34</text>
<text x="59.5" y="184.4">C35</text>
<text x="63.5" y="184.4">C36</text>
<text x="35.4" y="186.7">0.1uF</text>
<text x="39.4" y="186.7">0.1uF</text>
<text x="43.4" y="186.7">0.1uF</text>
<text x="47.4" y="186.7">0.1uF</text>
<text x="51.4" y="186.7">0.1uF</text>
<text x="55.5" y="186.7">0.1uF</text>
<text x="59.5" y="186.7">0.1uF</text>
<text x="63.5" y="186.7">0.1uF</text>
<text x="170.2" y="203.2">Title</text>
<text x="170.2" y="200.6">Company</text>
<text x="170.2" y="205.3">Size</text>
<text x="175.6" y="205.3">Document</text>
<text x="207.7" y="205.3">Rev</text>
<text x="170.2" y="211.3">Date:</text>
<text x="191.7" y="211.3">Sheet:</text>
<text x="203" y="211.3">OF</text>
</g>
<g font-size=".9">
<text x="119.8" y="108">1212</text>
<text x="120.2" y="103.5">S1</text>
<text x="120.2" y="107.5">S2</text>
<text x="119.8" y="112">1212</text>
<text x="120.2" y="111.5">S3</text>
<text x="119.8" y="116">1212</text>
<text x="120.2" y="115.5">S4</text>
<text x="120.2" y="119.5">S5</text>
<text x="119.8" y="120.1">1212</text>
<text x="119.8" y="124">1212</text>
<text x="120.2" y="123.5">S6</text>
<text x="119.8" y="128.1">1212</text>
<text x="120.2" y="127.6">S7</text>
<text x="120.2" y="131.6">S8</text>
<text x="119.8" y="132.1">1212</text>
<text x="119.8" y="136.1">1212</text>
</g>
</svg>
